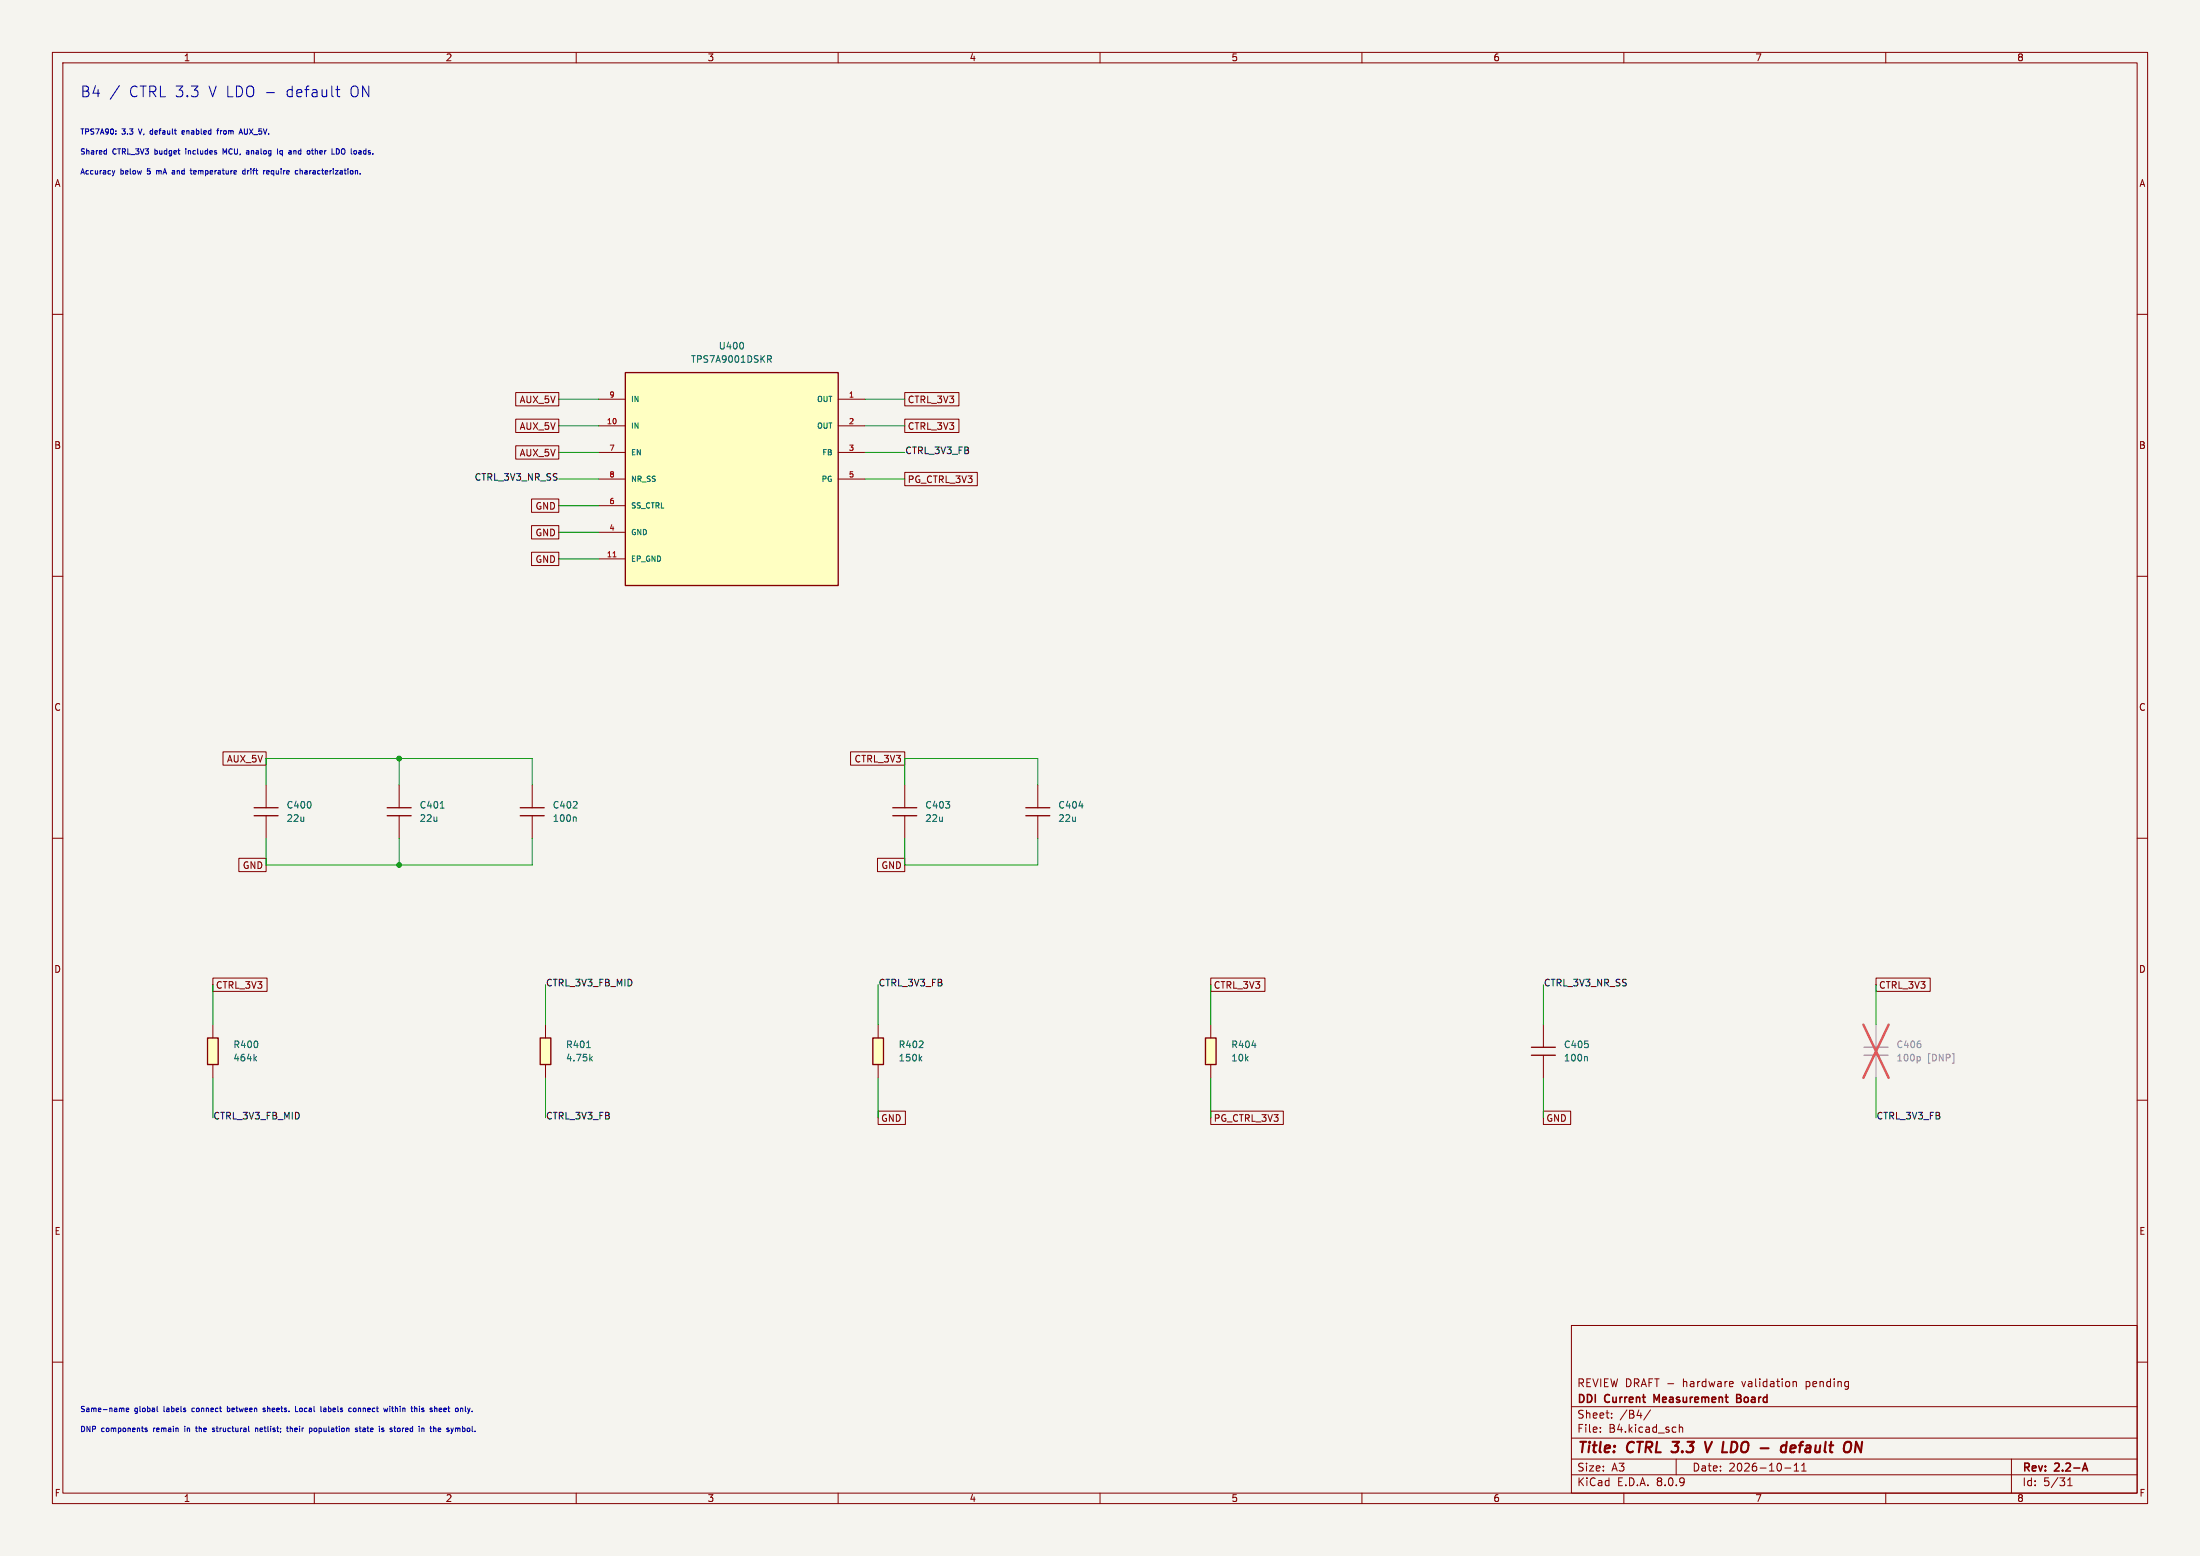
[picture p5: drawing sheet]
<svg xmlns="http://www.w3.org/2000/svg" width="420mm" height="297mm" viewBox="0 0 420 297" stroke-linecap="round" stroke-linejoin="round" font-family="sans-serif">
<path d="M0 0h420v297h-420z" fill="#f5f4ef" stroke="#f5f4ef" stroke-width=".19"/>
<g fill="none" stroke="#840000" stroke-width=".19">
<path d="M10 10h400v277h-400zM12 12h396v273h-396zM60 10v2M110 10v2M160 10v2M210 10v2M260 10v2M310 10v2M360 10v2M10 60h2M408 60h2M10 110h2"/>
<path d="M408 110h2M10 160h2M408 160h2M294.6 195.6v4.3M10 210h2M294.6 201.4v4.3M408 210h2M300 253h108v32h-108zM10 260h2M300 278.5h108M300 274.5h108M300 268.5h108"/>
<path d="M305.5 273.2v.2M305.5 272.5v.1M307.7 270.5v.2M307.7 269.8v.1M315.1 269.1l-1.3 1.9M320 278.5v3M320.6 271.9v1.5M320.6 272.5l.2-.1 .4 .1v.9M330.7 263.7l.2 .3-.7 .2M330.8 264.6l-.1 .1M342.3 263.8l.2-.1 .4 .1v.9M342.3 263.7v1"/>
<path d="M342.5 279.7l.4-.4v1.5M343.9 279.7l.5-.4v1.5M384 278.5v6.5M408 260h2M60 285v2M110 285v2M160 285v2M210 285v2M260 285v2M300 281.5h108M310 285v2M340.7 280.2h1.2"/>
<path d="M342.5 280.8h.9M343.9 280.8h.9M360 285v2M394.7 283.6h.9M394.7 282.5l.5-.4v1.5"/>
</g>
<path d="M316.3 267.3l-.5-1.1v1.5M331.5 266.9h.5M332 266.9l.3 .1M332.3 266.3l-.3-.1h-.5v1.5l.8-.1M332.3 266.8l-.3 .1M398 279.3l.5 1.5M397.7 280.4h.7" fill="none" stroke="#840000" stroke-width=".3"/>
<path d="M319.1 277l.2 .2M319.3 275.2h1.2M325.5 275.2l.4 2 .9-2M340.3 276h.7M341.1 275.2l-.2 2M341.8 276.5l1-.2-.1-.3h-.7l-.2 .9 .2 .3 .6-.1M354.3 275.2l.9 2 .3-2" fill="none" stroke="#840000" stroke-width=".4"/>
<path d="M292.4 199.9h4.5M292.4 201.4h4.5" fill="none" stroke="#840000" stroke-width=".25"/>
<path d="M302.9 201.7l.1 .1v.7" fill="none" stroke="#006464" stroke-width=".19"/>
<path d="M119.4 71.1h40.6v40.7h-40.6z" fill="#ffffc2"/>
<path d="M119.4 71.1h40.6v40.7h-40.6zM99.3 155.7h4.6M99.3 154.2h4.6" fill="none" stroke="#840000" stroke-width=".25"/>
<g fill="none" stroke="#840000" stroke-width=".19">
<path d="M114.3 76.2h5.1M160 76.2h5.1M114.3 81.3h5.1M114.3 86.4h5.1M114.3 91.4h5.1M114.3 96.5h5.1M160 81.3h5.1M160 86.4h5.1M160 91.4h5.1M114.3 106.7h5.1M114.3 101.6h5.1M101.6 149.9v4.3"/>
<path d="M101.6 155.7v4.3"/>
</g>
<path d="M117 106.3h.6" fill="none" stroke="#a90000" stroke-width=".19"/>
<path d="M141.9 65.6v.8M146.5 67.9h.5l.3 .2-.2 .4-.6 .1M146.8 68.6l.5 .6M109.8 155.9l.2 .2v.7" fill="none" stroke="#006464" stroke-width=".19"/>
<path d="M103.1 198.1h2.1v5.1h-2.1z" fill="#ffffc2"/>
<path d="M170.4 155.7h4.6M170.4 154.2h4.6M103.1 198.1h2.1v5.1h-2.1z" fill="none" stroke="#840000" stroke-width=".25"/>
<path d="M172.7 149.9v4.3M172.7 155.7v4.3M104.1 195.6v2.5M104.1 203.2v2.5" fill="none" stroke="#840000" stroke-width=".19"/>
<path d="M112 200h.7M112.7 202l.4 .5M113.1 201.7l-.5 .4" fill="none" stroke="#006464" stroke-width=".19"/>
<path d="M39.6 198.1h2.1v5.1h-2.1z" fill="#ffffc2"/>
<path d="M48.5 155.7h4.6M48.5 154.2h4.6M73.9 155.7h4.6M73.9 154.2h4.6M39.6 198.1h2.1v5.1h-2.1z" fill="none" stroke="#840000" stroke-width=".25"/>
<path d="M50.8 149.9v4.3M50.8 155.7v4.3M76.2 149.9v4.3M76.2 155.7v4.3M40.6 195.6v2.5M40.6 203.2v2.5" fill="none" stroke="#840000" stroke-width=".19"/>
<path d="M84.1 154.2h.7M48.6 202l.4 .5M49 201.7l-.5 .4" fill="none" stroke="#006464" stroke-width=".19"/>
<path d="M355.9 199.9h4.5M355.9 201.4h4.5" fill="none" stroke="#9c9b98" stroke-width=".25"/>
<path d="M358.1 195.6v4.3M358.1 201.4v4.3" fill="none" stroke="#9c9b98" stroke-width=".19"/>
<path d="M366.4 201.7l.2 .2v.4l-.2 .2" fill="none" stroke="#939391" stroke-width=".19"/>
<path d="M355.7 195.6l4.9 10.1M360.6 195.6l-4.9 10.1" fill="none" stroke="#e75356" stroke-width=".46"/>
<path d="M166.6 198.1h2.1v5.1h-2.1z" fill="#ffffc2"/>
<path d="M166.6 198.1h2.1v5.1h-2.1z" fill="none" stroke="#840000" stroke-width=".25"/>
<path d="M167.6 195.6v2.5M167.6 203.2v2.5" fill="none" stroke="#840000" stroke-width=".19"/>
<path d="M175.6 202l.4 .5M176 201.7l-.5 .4" fill="none" stroke="#006464" stroke-width=".19"/>
<path d="M230.1 198.1h2.1v5.1h-2.1z" fill="#ffffc2"/>
<path d="M195.8 155.7h4.6M195.8 154.2h4.6M230.1 198.1h2.1v5.1h-2.1z" fill="none" stroke="#840000" stroke-width=".25"/>
<g fill="none" stroke="#840000" stroke-width=".19">
<path d="M98.5 74.9h8.2v2.6h-8.2zM172.7 74.9h10.4v2.6h-10.4zM98.5 80h8.2v2.6h-8.2zM98.5 85.1h8.2v2.5h-8.2zM101.5 95.2h5.2v2.6h-5.2zM172.7 90.2h13.9v2.5h-13.9zM172.7 80h10.4v2.6h-10.4zM101.5 105.4h5.2v2.6h-5.2zM101.5 100.3h5.2v2.6h-5.2zM42.6 143.5h8.2v2.6h-8.2zM162.4 143.5h10.3v2.6h-10.3zM198.1 149.9v4.3"/>
<path d="M198.1 155.7v4.3M45.6 163.8h5.2v2.6h-5.2zM167.5 163.8h5.2v2.6h-5.2zM40.6 186.7h10.4v2.5h-10.4zM231.1 186.7h10.4v2.5h-10.4zM231.1 195.6v2.5M358.1 186.7h10.4v2.5h-10.4zM167.6 212.1h5.2v2.5h-5.2zM231.1 212.1h13.9v2.5h-13.9zM231.1 203.2v2.5M294.6 212.1h5.2v2.5h-5.2z"/>
</g>
<path d="M206 153.8h.8M239 199.5h.8" fill="none" stroke="#006464" stroke-width=".19"/>
<g fill="none" stroke="#0000c2" stroke-width=".19">
<path d="M22.8 16.3l-1.8 2.6M50.9 17.7h1.5M64.1 17.1h.8M64.4 16.4v1.8l.1 .2 .4 .1M20 28.7l.3 .1M20.3 28.4v1M20.3 29.4h-.3M21.4 32.6l.3 .6M21.7 33.2l-.2 .3M21.9 32.6l-.2 .6M22.1 25.5v.1M22.1 25v.1"/>
<path d="M28.7 25v.5M29.9 32.6v.6M30 32.6l-.1 .1M32.9 33.2h.3M33.2 32.6h-.3M33.2 32.8l-.3 .1M35.1 24.9l-.4 .2 .1 .5h.3M35.2 25.2l-.5 .1M35.5 28.4v.1M35.5 28.7v.7M36.3 32.6h.4M36.4 32.2v.9l.3 .1"/>
<path d="M41.4 24.9h.4M41.8 24.6l-.3 .1v.9M42.9 29.1l-.3-.7v1M45.6 25.6l.4-1 .3 1M45.7 25.3h.5M46.8 32.6h-.3l-.2 .1 .1 .5h.4M46.8 32.2v1M47.2 28.7l.3 .2v.5M47.5 29.4h-.3M47.5 29h-.3M50.6 32.6l-.3 .1M51.4 32.7l-.2-.1-.3 .1v.5h.4"/>
<path d="M51.4 32.8l-.5 .1M53 28.4v1M53.8 28.7l-.4 .2 .1 .4 .3 .1M56.1 28.7v.7M56.2 28.7l-.1 .1M56.6 32.6h.3M56.9 33.2h-.3M57.3 32.2v1M57.7 32.6l-.4 .1M59.5 28.7h.4M59.6 28.4v.9l.3 .1M64.2 28.4a.51 .51 0 0 1 .6 .5 .51 .51 0 0 1-.6 .5z"/>
<path d="M68.6 28.7l.3 .1M68.9 29.4h-.3M68.9 29h-.3M23.4 268.8l.3 .1v.6M24.1 269.1l.5-.1-.1-.2h-.3l-.1 .1v.5h.4M28.1 272.6h-.3l-.1 .1v.2l.4 .1v.2h-.4M30 268.4v.9l.1 .2M35.3 272.2v.1M35.3 272.6v.7M36.7 268.9v.5M37.3 272.6h.4M37.5 272.2v.9l.2 .2"/>
<path d="M40.9 272.6h-.2l-.2 .1 .1 .2 .3 .1v.2h-.4M43.4 269.4l.3 .1M43.4 268.4v1.1M43.7 268.8h-.3M48.8 272.7l.4-.1v.7M48.8 272.6v.7M50.6 268.8h-.2l-.2 .1 .1 .2 .3 .1v.2h-.4M54.7 272.6h.4M54.8 272.2v.9l.3 .2M55.4 272.2v1.1M55.8 272.6l-.4 .1M56.4 268.4v1.1h.5"/>
<path d="M57.2 268.9v.5M59.5 272.6l.1 .2-.1 .4M60.4 272.6h-.3l-.2 .2 .1 .4h.4M61.3 269.4l.1 .1M61.8 268.8h.4v.7M62.2 269l-.5 .2 .2 .3 .3-.1M66.8 268.8h.3M67.1 269.4l-.3 .1M67.9 268.8h-.3l-.2 .2 .1 .4h.4M68.2 272.6h-.2l-.2 .1 .1 .2 .3 .1v.2h-.4M68.6 272.6h.3M68.7 272.2v.9l.2 .2"/>
<path d="M69.4 272.6h-.1M69.4 272.9l-.2 .1 .2 .3M74 268.8l-.2 .7-.2-.5M74.4 268.4v.1M74.4 268.8v.7M74.8 268.8h.3M76.1 272.6l.3 .2-.1 .4-.2 .1M79.3 268.8l.3 .1v.6M80.1 268.4v.1M80.1 268.8v.7M82.1 272.6h.3M82.2 272.2v.9l.1 .2"/>
<path d="M84.2 268.8l-.4 .1 .1 .5 .3 .1M84.3 269l-.5 .1M87.5 272.6l.3 .1v.6M88.8 268.4v.9l.2 .2"/>
</g>
<g fill="none" stroke="#009600" stroke-width=".19">
<path d="M106.7 76.2h7.6M165.1 76.2h7.6M106.7 81.3h7.6M106.7 91.4h7.6M106.7 96.5h7.6M106.7 86.4h7.6M165.1 81.3h7.6M165.1 91.4h7.6M165.1 86.4h7.6M106.7 106.7h7.6M106.7 101.6h7.6M50.8 149.9v-5.1h50.8v5.1"/>
<path d="M76.2 144.8v5.1M172.7 149.9v-5.1h25.4v5.1M50.8 160v5.1h50.8v-5.1M76.2 160v5.1M172.7 160v5.1h25.4v-5.1M40.6 188v7.6M104.1 188v7.6M167.6 188v7.6M231.1 188v7.6M294.6 188v7.6M358.1 188v7.6M40.6 205.7v7.7"/>
<path d="M104.1 205.7v7.7M167.6 205.7v7.7M231.1 205.7v7.7M294.6 205.7v7.7M358.1 205.7v7.7"/>
</g>
<g fill="#009600" stroke="#009600" stroke-width=".19">
<circle cx="76.2" cy="144.8" r=".46"/>
<circle cx="76.2" cy="165.1" r=".46"/>
</g>
<g font-size="2.8" fill="#0000c2">
<text x="15.2" y="18.8">B4</text>
<text x="24.5" y="18.8">CTRL 3.3</text>
<text x="39.8" y="18.8">V LDO -</text>
<text x="54.7" y="18.8">default</text>
<text x="66.9" y="18.8">ON</text>
</g>
<g font-size="2.8" fill="#840000">
<text x="301" y="277.9">Title:</text>
<text x="310.6" y="277.9">CTRL</text>
<text x="320.1" y="277.9">3.3</text>
<text x="327.2" y="277.9">V LDO</text>
<text x="339.3" y="277.9">-</text>
<text x="344.1" y="277.9">default</text>
</g>
<g font-size="2.1" fill="#840000">
<text x="301" y="268.2">DDI</text>
<text x="301" y="265">REVIEW DRAFT -</text>
<text x="306.4" y="268.2">Current</text>
<text x="316.4" y="268.2">Measurement</text>
<text x="321.4" y="265">hardware</text>
<text x="332.8" y="268.2">Board</text>
<text x="332.8" y="265">validation</text>
<text x="345.1" y="265">pending</text>
<text x="301" y="273.7">File:</text>
<text x="301" y="271">Sheet:</text>
<text x="307.1" y="273.7">B4.kicad_sch</text>
<text x="309.2" y="271">/B4/</text>
<text x="301" y="281.1">Size:</text>
<text x="307.6" y="281.1">A3</text>
<text x="323" y="281.1">Date:</text>
<text x="330" y="281.1">2026-10-11</text>
<text x="386" y="281.3">Rev:</text>
<text x="392.4" y="281.3">2.2-A</text>
<text x="301" y="283.9">KiCad</text>
<text x="308.7" y="283.9">E.D.A.</text>
<text x="316.3" y="283.9">8.0.9</text>
<text x="386" y="283.9">Id:</text>
<text x="390.1" y="283.9">5/31</text>
</g>
<g font-size="1.8" fill="#840000">
<text x="35" y="11.9">1</text>
<text x="85" y="11.9">2</text>
<text x="135" y="11.9">3</text>
<text x="185" y="11.9">4</text>
<text x="235" y="11.9">5</text>
<text x="285" y="11.9">6</text>
<text x="335" y="11.9">7</text>
<text x="385" y="11.9">8</text>
<text x="10.3" y="35.9">A</text>
<text x="408.3" y="35.9">A</text>
<text x="99.1" y="77.2">AUX_5V</text>
<text x="173.2" y="77.2">CTRL_3V3</text>
<text x="99.1" y="82.2">AUX_5V</text>
<text x="173.2" y="82.2">CTRL_3V3</text>
<text x="10.3" y="85.9">B</text>
<text x="99.1" y="87.3">AUX_5V</text>
<text x="408.2" y="85.9">B</text>
<text x="173.2" y="92.4">PG_CTRL_3V3</text>
<text x="102.1" y="97.5">GND</text>
<text x="102.1" y="107.6">GND</text>
<text x="102.1" y="102.6">GND</text>
<text x="10.3" y="135.9">C</text>
<text x="408.2" y="135.9">C</text>
<text x="43.2" y="145.7">AUX_5V</text>
<text x="163" y="145.7">CTRL_3V3</text>
<text x="46.3" y="166.1">GND</text>
<text x="168.2" y="166.1">GND</text>
<text x="10.3" y="185.9">D</text>
<text x="408.2" y="185.9">D</text>
<text x="41.1" y="188.9">CTRL_3V3</text>
<text x="231.6" y="188.9">CTRL_3V3</text>
<text x="358.6" y="188.9">CTRL_3V3</text>
<text x="168.1" y="214.3">GND</text>
<text x="231.6" y="214.3">PG_CTRL_3V3</text>
<text x="295.1" y="214.3">GND</text>
<text x="10.3" y="235.9">E</text>
<text x="408.3" y="235.9">E</text>
<text x="10.3" y="285.9">F</text>
<text x="35" y="286.9">1</text>
<text x="85" y="286.9">2</text>
<text x="135" y="286.9">3</text>
<text x="185" y="286.9">4</text>
<text x="235" y="286.9">5</text>
<text x="285" y="286.9">6</text>
<text x="335" y="286.9">7</text>
<text x="385" y="286.9">8</text>
<text x="408.3" y="285.9">F</text>
</g>
<g font-size="1.8" fill="#006464">
<text x="131.8" y="69.4">TPS7A9001DSKR</text>
<text x="137.1" y="66.9">U400</text>
<text x="54.6" y="154.5">C400</text>
<text x="80" y="154.5">C401</text>
<text x="105.4" y="154.5">C402</text>
<text x="176.5" y="154.5">C403</text>
<text x="201.9" y="154.5">C404</text>
<text x="54.6" y="157.1">22u</text>
<text x="80" y="157.1">22u</text>
<text x="105.4" y="157.1">100n</text>
<text x="176.5" y="157.1">22u</text>
<text x="201.9" y="157.1">22u</text>
<text x="44.5" y="200.3">R400</text>
<text x="44.5" y="202.8">464k</text>
<text x="108" y="200.3">R401</text>
<text x="108" y="202.8">4.75k</text>
<text x="171.5" y="200.3">R402</text>
<text x="171.5" y="202.8">150k</text>
<text x="235" y="200.3">R404</text>
<text x="235" y="202.8">10k</text>
<text x="298.5" y="200.3">C405</text>
<text x="298.5" y="202.8">100n</text>
</g>
<g font-size="1.8" fill="#0f0f0f">
<text x="172.7" y="86.9">CTRL_3V3_FB</text>
<text x="90.5" y="92">CTRL_3V3_NR_SS</text>
<text x="104.1" y="188.5">CTRL_3V3_FB_MID</text>
<text x="167.6" y="188.5">CTRL_3V3_FB</text>
<text x="294.6" y="188.5">CTRL_3V3_NR_SS</text>
<text x="40.6" y="213.9">CTRL_3V3_FB_MID</text>
<text x="104.1" y="213.9">CTRL_3V3_FB</text>
<text x="358.1" y="213.9">CTRL_3V3_FB</text>
</g>
<g font-size="1.8" fill="#939391">
<text x="362" y="200.3">C406</text>
<text x="362" y="202.8">100p</text>
<text x="367.9" y="202.8">[DNP]</text>
</g>
<g font-size="1.4" fill="#0000c2">
<text x="15.2" y="25.9">TPS7A90:</text>
<text x="15.2" y="29.7">Shared</text>
<text x="21.5" y="29.7">CTRL_3V3</text>
<text x="23.3" y="25.9">3.3</text>
<text x="26.7" y="25.9">V,</text>
<text x="29.1" y="25.9">default</text>
<text x="29.7" y="29.7">budget</text>
<text x="35.5" y="25.9">enabled</text>
<text x="35.9" y="29.7">includes</text>
<text x="42.4" y="25.9">from</text>
<text x="43.3" y="29.7">MCU,</text>
<text x="47" y="25.9">AUX_5V.</text>
<text x="48" y="29.7">analog</text>
<text x="54.2" y="29.7">Iq</text>
<text x="56.6" y="29.7">and</text>
<text x="60.4" y="29.7">other</text>
<text x="65.3" y="29.7">LDO</text>
<text x="69.3" y="29.7">loads.</text>
<text x="15.2" y="33.5">Accuracy</text>
<text x="23" y="33.5">below</text>
<text x="28.3" y="33.5">5</text>
<text x="30.3" y="33.5">mA</text>
<text x="33.6" y="33.5">and</text>
<text x="37.4" y="33.5">temperature</text>
<text x="47.5" y="33.5">drift</text>
<text x="51.8" y="33.5">require</text>
<text x="58.1" y="33.5">characterization.</text>
<text x="15.2" y="269.7">Same-name</text>
<text x="25.7" y="269.7">global</text>
<text x="31.5" y="269.7">labels</text>
<text x="37.1" y="269.7">connect</text>
<text x="44.1" y="269.7">between</text>
<text x="51.2" y="269.7">sheets.</text>
<text x="57.6" y="269.7">Local</text>
<text x="62.7" y="269.7">labels</text>
<text x="68.3" y="269.7">connect</text>
<text x="75.3" y="269.7">within</text>
<text x="80.8" y="269.7">this</text>
<text x="84.6" y="269.7">sheet</text>
<text x="89.7" y="269.7">only.</text>
<text x="15.2" y="273.5">DNP</text>
<text x="19.4" y="273.5">components</text>
<text x="29.5" y="273.5">remain</text>
<text x="35.7" y="273.5">in</text>
<text x="38.1" y="273.5">the</text>
<text x="41.5" y="273.5">structural</text>
<text x="50" y="273.5">netlist;</text>
<text x="56.3" y="273.5">their</text>
<text x="60.8" y="273.5">population</text>
<text x="69.8" y="273.5">state</text>
<text x="74.6" y="273.5">is</text>
<text x="77" y="273.5">stored</text>
<text x="82.7" y="273.5">in</text>
<text x="85.2" y="273.5">the</text>
<text x="88.6" y="273.5">symbol.</text>
</g>
<g font-size="1.4" fill="#a90000">
<text x="116.2" y="75.9">9</text>
<text x="161.9" y="75.9">1</text>
<text x="115.7" y="81">10</text>
<text x="161.9" y="81">2</text>
<text x="116.2" y="86.1">7</text>
<text x="161.9" y="86.1">3</text>
<text x="116.2" y="91.2">8</text>
<text x="161.9" y="91.2">5</text>
<text x="116.2" y="101.3">4</text>
<text x="116.2" y="96.3">6</text>
<text x="115.7" y="106.4">11</text>
</g>
<g font-size="1.4" fill="#006464">
<text x="120.4" y="76.9">IN</text>
<text x="155.8" y="76.9">OUT</text>
<text x="120.4" y="82">IN</text>
<text x="155.8" y="82">OUT</text>
<text x="120.4" y="87.1">EN</text>
<text x="156.9" y="87.1">FB</text>
<text x="120.4" y="92.2">NR_SS</text>
<text x="156.7" y="92.2">PG</text>
<text x="120.4" y="97.3">SS_CTRL</text>
<text x="120.4" y="107.4">EP_GND</text>
<text x="120.4" y="102.3">GND</text>
</g>
</svg>
